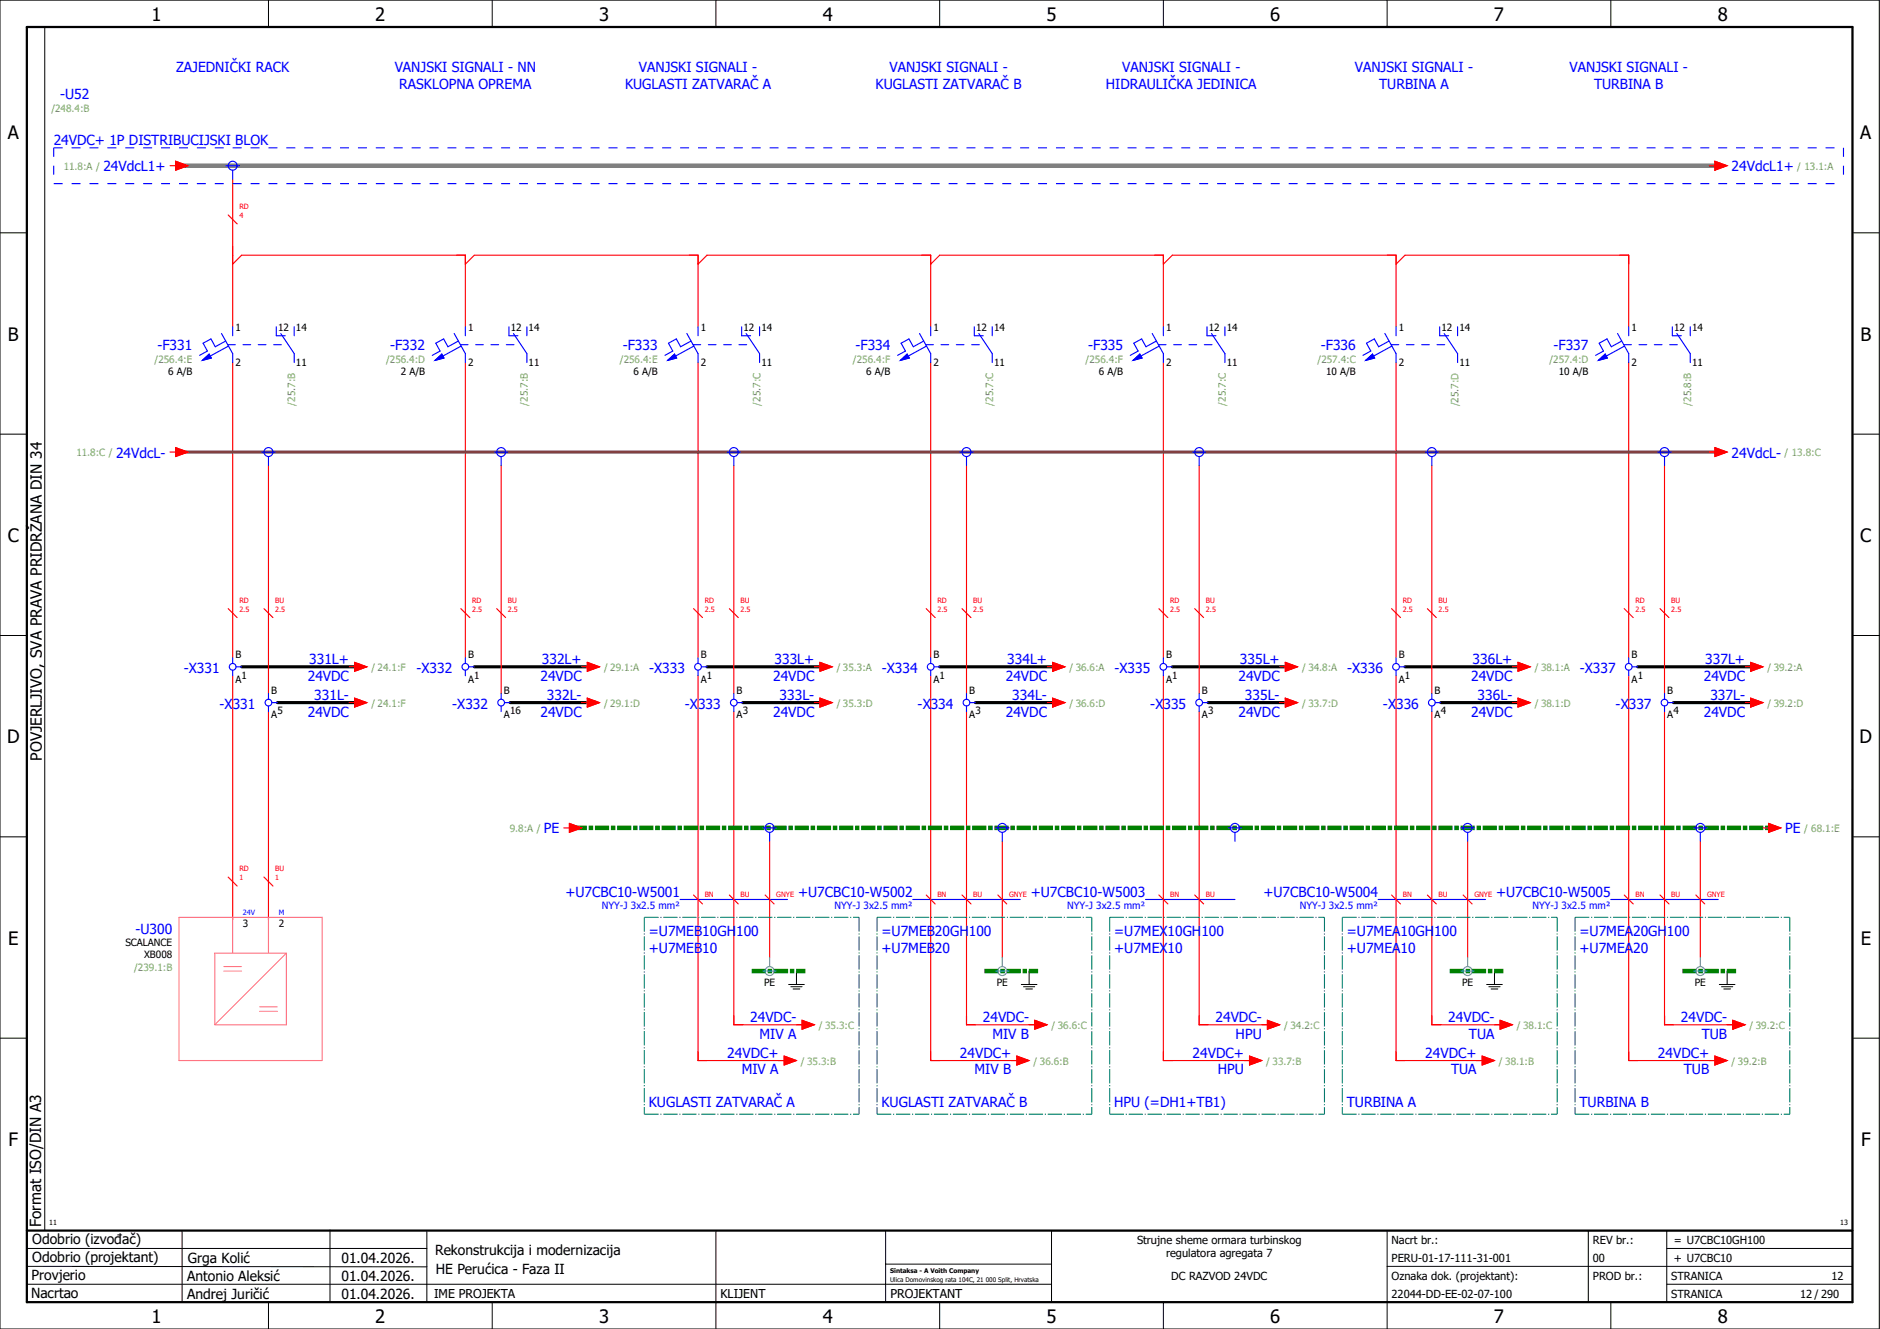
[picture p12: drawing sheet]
<svg xmlns="http://www.w3.org/2000/svg" width="420mm" height="297mm" viewBox="0 0 420 297" stroke-linecap="round" stroke-linejoin="round" font-family="sans-serif">
<g fill="none" stroke="#000" stroke-width=".22">
<path d="M0 0h420v297h-420zM10 6v269M60 0v6M110 0v6M160 0v6M210 0v6M260 0v6M310 0v6M360 0v6M0 52h6M414 52h6M0 97h6"/>
<path d="M414 97h6M0 142h6M414 142h6M414 176.3v87.4M0 187h6M414 187h6M178 217v3M230 217v3M334 217v3M386 217v3M0 232h6M176.2 220h3.6"/>
<path d="M176.8 220.5h2.4M177.3 221h1.5M228.3 220h3.4M228.7 220.5h2.6M229.3 221h1.4M332.2 220h3.5M332.7 220.5h2.6M333.3 221h1.5M384.2 220h3.5M384.8 220.5h2.5M385.3 221h1.5M414 232h6"/>
<path d="M6 279h89.4M40.7 275v16M73.7 274.9v16M95.4 275.1v16M160 275v22M197.9 275.1v16M310 275v22M355 275v16M372.5 279h41.5M372.5 275v16M414 275h-179v16M6 283l89.4 .1"/>
<path d="M6 287h229M60 291v6M110 291v6M197.9 282.5h37.1M210 291v6M260 291v6M310 283h104M360 291v6M372.5 287h41.5"/>
</g>
<path d="M6 6h408v285h-408zM6 275h408" fill="none" stroke="#000" stroke-width=".5"/>
<g fill="none" stroke="#f00" stroke-width=".25">
<path d="M38 37h1.3M39.3 36l2.7 1-2.7 1zM382 37h1.3M383.3 36l2.7 1-2.7 1zM51 48l2 2M52 59l2-2h50v16M52 40v33M104 59l2-2h50v16M156 59l2-2h50v16M208 59l2-2h50v16M260 59l2-2h50v16M312 59l2-2h50v16"/>
<path d="M52 81v66M104 81v66M156 81v66M208 81v66M260 81v66M312 81v66M364 81v66M38 101h1.3M39.3 100l2.7 1-2.7 1zM60 104v51M112 104v51M164 104v51"/>
<path d="M216 104v51M268 104v51M320 104v51M372 104v51M382 101h1.3M383.3 100l2.7 1-2.7 1zM51 136l2 2M59 136l2 2M103 136l2 2M111 136l2 2M155 136l2 2M163 136l2 2"/>
<path d="M207 136l2 2M215 136l2 2M259 136l2 2M267 136l2 2M311 136l2 2M319 136l2 2M363 136l2 2M371 136l2 2M52 151v54.5M60 159v46.5M78 149h1.3M78 157h1.3"/>
<path d="M79.3 148l2.7 1-2.7 1zM79.3 156l2.7 1-2.7 1zM130 149h1.2M130 157h1.2M131.2 148l2.8 1-2.8 1zM131.2 156l2.8 1-2.8 1zM156 151v86h20M164 159v70h16M182 149h1.3M182 157h1.3M183.3 156l2.7 1-2.7 1zM183.3 148l2.7 1-2.7 1z"/>
<path d="M208 151v86h20M216 159v70h16M234 149h1.2M234 157h1.2M235.2 156l2.8 1-2.8 1zM235.2 148l2.8 1-2.8 1zM260 151v86h20M268 159v70h16M286 149h1.3M286 157h1.3M287.3 156l2.7 1-2.7 1zM287.3 148l2.7 1-2.7 1z"/>
<path d="M312 151v86h20M320 159v70h16M338 149h1.3M338 157h1.3M339.3 148l2.7 1-2.7 1zM339.3 156l2.7 1-2.7 1zM364 151v86h20M372 159v70h16M390 149h1.3M390 157h1.3M391.3 156l2.7 1-2.7 1zM391.3 148l2.7 1-2.7 1z"/>
<path d="M51 196l2 2M59 196l2 2M126 185h1.3M127.3 184l2.7 1-2.7 1zM172 188v26M224 188v26M328 188v26M380 188v26M394 185h1.2M395.2 184l2.8 1-2.8 1zM155 200l2 2M163 200l2 2"/>
<path d="M171 200l2 2M207 200l2 2M215 200l2 2M223 200l2 2M259 200l2 2M267 200l2 2M311 200l2 2M319 200l2 2M327 200l2 2M363 200l2 2M371 200l2 2M379 200l2 2"/>
<path d="M175.3 236l2.7 1-2.7 1zM179.2 228l2.8 1-2.8 1zM227.2 236l2.8 1-2.8 1zM231.3 228l2.7 1-2.7 1zM279.3 236l2.7 1-2.7 1zM283.2 228l2.8 1-2.8 1zM331.2 236l2.8 1-2.8 1zM335.3 228l2.7 1-2.7 1zM383.3 236l2.7 1-2.7 1zM387.3 228l2.7 1-2.7 1z"/>
</g>
<g fill="none" stroke="#000" stroke-width=".7">
<path d="M54 149h26M62 157h18M106 149h26M114 157h18M158 149h26M166 157h18M210 149h26M218 157h18M262 149h26M270 157h18M314 149h26M322 157h18"/>
<path d="M366 149h26M374 157h18"/>
</g>
<path d="M40 37h344" fill="none" stroke="#808080" stroke-width="1"/>
<path d="M40 101h344" fill="none" stroke="#7f3f3f" stroke-width=".7"/>
<path d="M128 185h268M168 217h12M220 217h12M324 217h12M376 217h12" fill="none" stroke="#008000" stroke-width="1" stroke-dasharray="3.2 .4 1 .4" stroke-linecap="butt"/>
<path d="M40 205h32v32h-32zM48 213h16v16h-16zM52 205v8M60 205v8" fill="none" stroke="#f0f" stroke-width=".25"/>
<path d="M50 216h4M50 217h4M64 213l-16 16M58 226h4M58 225h4" fill="none" stroke="#f0f" stroke-width=".22"/>
<g fill="none" stroke="#52a5a5" stroke-width=".25">
<path d="M170.5 217h3M172 214v2M222.5 217h3M224 214v2M326.5 217h3M328 214v2M378.5 217h3M380 214v2"/>
<circle cx="172" cy="217" r="1"/>
<circle cx="224" cy="217" r="1"/>
<circle cx="328" cy="217" r="1"/>
<circle cx="380" cy="217" r="1"/>
</g>
<g fill="none" stroke="#00f" stroke-width=".25">
<path d="M50.5 37h3M52 38v2M49.5 74.5l2.5 4.5v2M50.4 76.2l-2.3 1.3-1-1.8-1.7 1 1 1.8-1.8 .9M50.9 77h1.7M51.1 77.3l-4.1 2.3M52 73v2M54.3 77h1.7M57.7 77h1.7M61.2 77h1.7M61.7 73v2h2.1M62.7 74.5l3.1 4.5v2"/>
<path d="M65.8 73v2M101.5 74.5l2.5 4.5v2M102.4 76.2l-2.3 1.3-1-1.8-1.7 1 1 1.8-1.8 .9M102.9 77h1.7M103.1 77.3l-4.1 2.3M104 73v2M106.3 77h1.7M109.7 77h1.7M113.2 77h1.7M113.8 73v2h1.9M114.8 74.5l3 4.5v2M117.8 73v2"/>
<path d="M153.5 74.5l2.5 4.5v2M154.4 76.2l-2.3 1.3-1-1.8-1.7 1 1 1.8-1.8 .9M154.9 77h1.7M155.1 77.3l-4.1 2.3M156 73v2M158.3 77h1.7M161.7 77h1.7M165.2 77h1.7M165.8 73v2h2M166.7 74.5l3.1 4.5v2M169.7 73v2M205.5 74.5l2.5 4.5v2"/>
<path d="M206.4 76.2l-2.3 1.3-1-1.8-1.7 1 1 1.8-1.8 .9M206.9 77h1.7M207.1 77.3l-4.1 2.3M208 73v2M210.3 77h1.7M213.7 77h1.7M217.2 77h1.7M217.7 73v2h2M218.8 74.5l3 4.5v2M221.8 73v2M257.5 74.5l2.5 4.5v2M258.4 76.2l-2.3 1.3-1-1.8-1.7 1 1 1.8-1.8 .9"/>
<path d="M258.9 77h1.7M259.1 77.3l-4.1 2.3M260 73v2M262.3 77h1.7M265.7 77h1.7M269.2 77h1.7M269.8 73v2h2M270.7 74.5l3.1 4.5v2M273.7 73v2M309.5 74.5l2.5 4.5v2M310.4 76.2l-2.3 1.3-1-1.8-1.7 1 1 1.8-1.8 .9M310.9 77h1.7"/>
<path d="M311.1 77.3l-4.1 2.3M312 73v2M314.3 77h1.7M317.7 77h1.7M321.2 77h1.7M321.7 73v2h2.1M322.8 74.5l3 4.5v2M325.8 73v2M361.5 74.5l2.5 4.5v2M362.4 76.2l-2.3 1.3-1-1.8-1.7 1 1 1.8-1.8 .9M362.9 77h1.7M363.1 77.3l-4.1 2.3"/>
<path d="M364 73v2M366.3 77h1.7M369.7 77h1.7M373.2 77h1.7M373.8 73v2h2M374.7 74.5l3.1 4.5v2M377.8 73v2M45.2 80.5l1.5-1.4 .5 .9zM97.2 80.5l1.5-1.4 .5 .9zM149.2 80.5l1.5-1.4 .5 .9zM201.2 80.5l1.5-1.4 .5 .9zM253.2 80.5l1.5-1.4 .5 .9z"/>
<path d="M305.2 80.5l1.5-1.4 .5 .9zM357.2 80.5l1.5-1.4 .5 .9zM58.5 101h3M60 102v2M110.5 101h3M112 102v2M162.5 101h3M164 102v2M214.5 101h3M216 102v2M266.5 101h3M268 102v2"/>
<path d="M318.5 101h3M320 102v2M370.5 101h3M372 102v2M52 147v1.3M52 149.8v1.2M52.8 149h1.2M60 155v1.3M60 157.8v1.2M60.8 157h1.2M104 147v1.3M104 149.8v1.2"/>
<path d="M104.7 149h1.3M112 155v1.3M112 157.8v1.2M112.7 157h1.3M156 147v1.3M156 149.8v1.2M156.8 149h1.2M164 155v1.3M164 157.8v1.2M164.8 157h1.2M208 147v1.3M208 149.8v1.2"/>
<path d="M208.7 149h1.3M216 155v1.3M216 157.8v1.2M216.7 157h1.3M260 147v1.3M260 149.8v1.2M260.8 149h1.2M268 155v1.3M268 157.8v1.2M268.7 157h1.3M312 147v1.3M312 149.8v1.2"/>
<path d="M312.7 149h1.3M320 155v1.3M320 157.8v1.2M320.8 157h1.2M364 147v1.3M364 149.8v1.2M364.8 149h1.2M372 155v1.3M372 157.8v1.2M372.7 157h1.3M170.5 185h3M172 186v2"/>
<path d="M222.5 185h3M224 186v2M274.5 185h3M276 186v2M326.5 185h3M328 186v2M378.5 185h3M380 186v2M152 201h24M204 201h24M256 201h20M308 201h24"/>
<path d="M360 201h24"/>
<circle cx="52" cy="37" r="1"/>
<circle cx="60" cy="101" r="1"/>
<circle cx="112" cy="101" r="1"/>
<circle cx="164" cy="101" r="1"/>
<circle cx="216" cy="101" r="1"/>
<circle cx="268" cy="101" r="1"/>
<circle cx="320" cy="101" r="1"/>
<circle cx="372" cy="101" r="1"/>
<circle cx="52" cy="149" r=".75"/>
<circle cx="60" cy="157" r=".75"/>
<circle cx="104" cy="149" r=".75"/>
<circle cx="112" cy="157" r=".75"/>
<circle cx="156" cy="149" r=".75"/>
<circle cx="164" cy="157" r=".75"/>
<circle cx="208" cy="149" r=".75"/>
<circle cx="216" cy="157" r=".75"/>
<circle cx="260" cy="149" r=".75"/>
<circle cx="268" cy="157" r=".75"/>
<circle cx="312" cy="149" r=".75"/>
<circle cx="320" cy="157" r=".75"/>
<circle cx="364" cy="149" r=".75"/>
<circle cx="372" cy="157" r=".75"/>
<circle cx="172" cy="185" r="1"/>
<circle cx="224" cy="185" r="1"/>
<circle cx="276" cy="185" r="1"/>
<circle cx="328" cy="185" r="1"/>
<circle cx="380" cy="185" r="1"/>
</g>
<g fill="#00f" stroke="#00f" stroke-width=".22">
<path d="M45.2 80.5l1.5-1.4 .5 .9z"/>
<path d="M149.2 80.5l1.5-1.4 .5 .9z"/>
<path d="M201.2 80.5l1.5-1.4 .5 .9z"/>
<path d="M253.2 80.5l1.5-1.4 .5 .9z"/>
<path d="M305.2 80.5l1.5-1.4 .5 .9z"/>
<path d="M357.2 80.5l1.5-1.4 .5 .9z"/>
<path d="M97.2 80.5l1.5-1.4 .5 .9z"/>
</g>
<g fill="none" stroke="#007f7f" stroke-width=".25" stroke-dasharray="3.2 .4 .3 .4" stroke-linecap="butt">
<path d="M144 205h48M144 205v44M192 205v44M196 205h48M196 205v44M244 205v44M248 205h48M248 205v44M296 205v44M300 205h48M300 205v44M348 205v44"/>
<path d="M352 205h48M352 205v44M400 205v44M144 249h48M196 249h48M248 249h48M300 249h48M352 249h48"/>
</g>
<path d="M12 33h400M12 33v8M412 33v8M12 41h400" fill="none" stroke="#00f" stroke-width=".25" stroke-dasharray="2 2" stroke-linecap="butt"/>
<g fill="#f00" stroke="#f00" stroke-width=".22">
<path d="M39.3 36l2.7 1-2.7 1z"/>
<path d="M39.3 100l2.7 1-2.7 1z"/>
<path d="M383.3 100l2.7 1-2.7 1z"/>
<path d="M383.3 36l2.7 1-2.7 1z"/>
<path d="M79.3 148l2.7 1-2.7 1z"/>
<path d="M79.3 156l2.7 1-2.7 1z"/>
<path d="M235.2 156l2.8 1-2.8 1z"/>
<path d="M183.3 156l2.7 1-2.7 1z"/>
<path d="M391.3 156l2.7 1-2.7 1z"/>
<path d="M131.2 148l2.8 1-2.8 1z"/>
<path d="M131.2 156l2.8 1-2.8 1z"/>
<path d="M287.3 156l2.7 1-2.7 1z"/>
<path d="M339.3 148l2.7 1-2.7 1z"/>
<path d="M339.3 156l2.7 1-2.7 1z"/>
<path d="M391.3 148l2.7 1-2.7 1z"/>
<path d="M183.3 148l2.7 1-2.7 1z"/>
<path d="M235.2 148l2.8 1-2.8 1z"/>
<path d="M287.3 148l2.7 1-2.7 1z"/>
<path d="M279.3 236l2.7 1-2.7 1z"/>
<path d="M283.2 228l2.8 1-2.8 1z"/>
<path d="M175.3 236l2.7 1-2.7 1z"/>
<path d="M227.2 236l2.8 1-2.8 1z"/>
<path d="M179.2 228l2.8 1-2.8 1z"/>
<path d="M231.3 228l2.7 1-2.7 1z"/>
<path d="M331.2 236l2.8 1-2.8 1z"/>
<path d="M335.3 228l2.7 1-2.7 1z"/>
<path d="M383.3 236l2.7 1-2.7 1z"/>
<path d="M387.3 228l2.7 1-2.7 1z"/>
<path d="M127.3 184l2.7 1-2.7 1z"/>
<path d="M395.2 184l2.8 1-2.8 1z"/>
</g>
<g font-size="4.1">
<text x="33.9" y="4.7">1</text>
<text x="83.9" y="4.7">2</text>
<text x="133.9" y="4.7">3</text>
<text x="183.9" y="4.7">4</text>
<text x="233.9" y="4.7">5</text>
<text x="283.9" y="4.7">6</text>
<text x="333.9" y="4.7">7</text>
<text x="383.9" y="4.7">8</text>
<text x="1.8" y="31.2">A</text>
<text x="415.8" y="31.2">A</text>
<text x="1.8" y="76.2">B</text>
<text x="415.8" y="76.2">B</text>
<text x="1.8" y="121.2">C</text>
<text x="415.8" y="121.2">C</text>
<text x="1.6" y="166.2">D</text>
<text x="415.6" y="166.2">D</text>
<text x="1.8" y="211.2">E</text>
<text x="415.8" y="211.2">E</text>
<text x="1.9" y="256.2">F</text>
<text x="415.9" y="256.2">F</text>
<text x="33.9" y="295.7">1</text>
<text x="83.9" y="295.7">2</text>
<text x="133.9" y="295.7">3</text>
<text x="183.9" y="295.7">4</text>
<text x="233.9" y="295.7">5</text>
<text x="283.9" y="295.7">6</text>
<text x="333.9" y="295.7">7</text>
<text x="383.9" y="295.7">8</text>
</g>
<g font-size="3.4">
<text x="9.4" y="170" transform="rotate(-90 9.4 170)">POVJERLJIVO, SVA PRAVA PRIDRŽANA DIN 34</text>
<text x="9.2" y="274.3" transform="rotate(-90 9.2 274.3)">Format ISO/DIN A3</text>
</g>
<g font-size="3.1" fill="#00f">
<text x="39.4" y="16.1">ZAJEDNIČKI RACK</text>
<text x="88.2" y="16.1">VANJSKI SIGNALI - NN</text>
<text x="142.8" y="16.1">VANJSKI SIGNALI -</text>
<text x="198.8" y="16.1">VANJSKI SIGNALI -</text>
<text x="250.8" y="16.1">VANJSKI SIGNALI -</text>
<text x="302.8" y="16.1">VANJSKI SIGNALI -</text>
<text x="350.8" y="16.1">VANJSKI SIGNALI -</text>
<text x="13.4" y="22.1">-U52</text>
<text x="89.2" y="19.9">RASKLOPNA OPREMA</text>
<text x="139.7" y="19.9">KUGLASTI ZATVARAČ A</text>
<text x="195.7" y="19.9">KUGLASTI ZATVARAČ B</text>
<text x="247.2" y="19.9">HIDRAULIČKA JEDINICA</text>
<text x="308.2" y="19.9">TURBINA A</text>
<text x="356.2" y="19.9">TURBINA B</text>
<text x="12" y="32.4">24VDC+ 1P DISTRIBUCIJSKI BLOK</text>
<text x="23.1" y="38.3">24VdcL1+</text>
<text x="387" y="38.3">24VdcL1+</text>
<text x="35.2" y="78.3">-F331</text>
<text x="87.2" y="78.3">-F332</text>
<text x="139.2" y="78.3">-F333</text>
<text x="191.2" y="78.3">-F334</text>
<text x="243.2" y="78.3">-F335</text>
<text x="295.2" y="78.3">-F336</text>
<text x="347.2" y="78.3">-F337</text>
<text x="25.9" y="102.3">24VdcL-</text>
<text x="387" y="102.3">24VdcL-</text>
<text x="69.1" y="148.4">331L+</text>
<text x="121.1" y="148.4">332L+</text>
<text x="173.1" y="148.4">333L+</text>
<text x="225.1" y="148.4">334L+</text>
<text x="277.1" y="148.4">335L+</text>
<text x="329.1" y="148.4">336L+</text>
<text x="381.1" y="148.4">337L+</text>
<text x="41.1" y="150.4">-X331</text>
<text x="68.8" y="152.1">24VDC</text>
<text x="93.1" y="150.4">-X332</text>
<text x="120.8" y="152.1">24VDC</text>
<text x="145.1" y="150.4">-X333</text>
<text x="172.8" y="152.1">24VDC</text>
<text x="197.1" y="150.4">-X334</text>
<text x="224.8" y="152.1">24VDC</text>
<text x="249.1" y="150.4">-X335</text>
<text x="276.8" y="152.1">24VDC</text>
<text x="301.1" y="150.4">-X336</text>
<text x="328.8" y="152.1">24VDC</text>
<text x="353.1" y="150.4">-X337</text>
<text x="380.8" y="152.1">24VDC</text>
<text x="49.1" y="158.4">-X331</text>
<text x="68.8" y="160.1">24VDC</text>
<text x="70.2" y="156.4">331L-</text>
<text x="101.1" y="158.4">-X332</text>
<text x="120.8" y="160.1">24VDC</text>
<text x="122.2" y="156.4">332L-</text>
<text x="153.1" y="158.4">-X333</text>
<text x="172.8" y="160.1">24VDC</text>
<text x="174.2" y="156.4">333L-</text>
<text x="205.1" y="158.4">-X334</text>
<text x="224.8" y="160.1">24VDC</text>
<text x="226.2" y="156.4">334L-</text>
<text x="257.1" y="158.4">-X335</text>
<text x="276.8" y="160.1">24VDC</text>
<text x="278.2" y="156.4">335L-</text>
<text x="309.1" y="158.4">-X336</text>
<text x="328.8" y="160.1">24VDC</text>
<text x="330.2" y="156.4">336L-</text>
<text x="361.1" y="158.4">-X337</text>
<text x="380.8" y="160.1">24VDC</text>
<text x="382.2" y="156.4">337L-</text>
<text x="121.5" y="186.3">PE</text>
<text x="399" y="186.3">PE</text>
<text x="126.3" y="200.4">+U7CBC10-W5001</text>
<text x="178.3" y="200.4">+U7CBC10-W5002</text>
<text x="230.3" y="200.4">+U7CBC10-W5003</text>
<text x="282.3" y="200.4">+U7CBC10-W5004</text>
<text x="334.3" y="200.4">+U7CBC10-W5005</text>
<text x="30.3" y="208.6">-U300</text>
<text x="145" y="209.1">=U7MEB10GH100</text>
<text x="197" y="209.1">=U7MEB20GH100</text>
<text x="249" y="209.1">=U7MEX10GH100</text>
<text x="301" y="209.1">=U7MEA10GH100</text>
<text x="353" y="209.1">=U7MEA20GH100</text>
<text x="145" y="212.9">+U7MEB10</text>
<text x="197" y="212.9">+U7MEB20</text>
<text x="249" y="212.9">+U7MEX10</text>
<text x="301" y="212.9">+U7MEA10</text>
<text x="353" y="212.9">+U7MEA20</text>
<text x="167.7" y="228.4">24VDC-</text>
<text x="169.8" y="232.1">MIV A</text>
<text x="219.7" y="228.4">24VDC-</text>
<text x="221.8" y="232.1">MIV B</text>
<text x="271.7" y="228.4">24VDC-</text>
<text x="276.2" y="232.1">HPU</text>
<text x="323.7" y="228.4">24VDC-</text>
<text x="328.3" y="232.1">TUA</text>
<text x="375.7" y="228.4">24VDC-</text>
<text x="380.3" y="232.1">TUB</text>
<text x="162.5" y="236.4">24VDC+</text>
<text x="214.5" y="236.4">24VDC+</text>
<text x="266.5" y="236.4">24VDC+</text>
<text x="318.5" y="236.4">24VDC+</text>
<text x="370.5" y="236.4">24VDC+</text>
<text x="165.8" y="240.1">MIV A</text>
<text x="217.8" y="240.1">MIV B</text>
<text x="272.2" y="240.1">HPU</text>
<text x="324.3" y="240.1">TUA</text>
<text x="376.3" y="240.1">TUB</text>
<text x="145" y="247.4">KUGLASTI ZATVARAČ A</text>
<text x="197" y="247.4">KUGLASTI ZATVARAČ B</text>
<text x="249" y="247.4">HPU (=DH1+TB1)</text>
<text x="301" y="247.4">TURBINA A</text>
<text x="353" y="247.4">TURBINA B</text>
</g>
<g font-size="3.1">
<text x="7.2" y="278.1">Odobrio (izvođač)</text>
<text x="97.2" y="280.5">Rekonstrukcija i modernizacija</text>
<text x="7.1" y="286.1">Provjerio</text>
<text x="7.2" y="282.1">Odobrio (projektant)</text>
<text x="41.8" y="286.2">Antonio Aleksić</text>
<text x="42" y="282.3">Grga Kolić</text>
<text x="76.3" y="282.3">01.04.2026.</text>
<text x="76.3" y="286.3">01.04.2026.</text>
<text x="97.4" y="284.8">HE Perućica - Faza II</text>
<text x="6.9" y="290">Nacrtao</text>
<text x="41.8" y="290.3">Andrej Juričić</text>
<text x="76.3" y="290.3">01.04.2026.</text>
</g>
<g font-size="2.7">
<text x="97" y="290.1">IME PROJEKTA</text>
<text x="161" y="290.1">KLIJENT</text>
<text x="199" y="290.1">PROJEKTANT</text>
</g>
<g font-size="2.5">
<text x="254.1" y="278">Strujne sheme ormara turbinskog</text>
<text x="260.6" y="281">regulatora agregata 7</text>
<text x="311" y="278">Nacrt br.:</text>
<text x="356" y="278">REV br.:</text>
<text x="374.1" y="278">= U7CBC10GH100</text>
<text x="261.8" y="286">DC RAZVOD 24VDC</text>
<text x="311" y="286">Oznaka dok. (projektant):</text>
<text x="311" y="282">PERU-01-17-111-31-001</text>
<text x="356" y="286">PROD br.:</text>
<text x="356" y="282">00</text>
<text x="373.5" y="286">STRANICA</text>
<text x="374.1" y="282.1">+ U7CBC10</text>
<text x="409.3" y="286">12</text>
<text x="311" y="290">22044-DD-EE-02-07-100</text>
<text x="373.5" y="290">STRANICA</text>
<text x="402.3" y="290">12 / 290</text>
</g>
<g font-size="2.2" fill="#7ca552">
<text x="11.5" y="25">/248.4:B</text>
<text x="14.2" y="37.9">11.8:A /</text>
<text x="401.7" y="37.9">/ 13.1:A</text>
<text x="34.5" y="81.2">/256.4:E</text>
<text x="86.3" y="81.2">/256.4:D</text>
<text x="138.5" y="81.2">/256.4:E</text>
<text x="190.6" y="81.2">/256.4:F</text>
<text x="242.6" y="81.2">/256.4:F</text>
<text x="294.5" y="81.2">/257.4:C</text>
<text x="346.3" y="81.2">/257.4:D</text>
<text x="65.9" y="90.6" transform="rotate(-90 65.9 90.6)">/25.7:B</text>
<text x="117.9" y="90.6" transform="rotate(-90 117.9 90.6)">/25.7:B</text>
<text x="169.9" y="90.7" transform="rotate(-90 169.9 90.7)">/25.7:C</text>
<text x="221.9" y="90.7" transform="rotate(-90 221.9 90.7)">/25.7:C</text>
<text x="273.9" y="90.7" transform="rotate(-90 273.9 90.7)">/25.7:C</text>
<text x="325.9" y="90.8" transform="rotate(-90 325.9 90.8)">/25.7:D</text>
<text x="377.9" y="90.6" transform="rotate(-90 377.9 90.6)">/25.8:B</text>
<text x="17.1" y="101.9">11.8:C /</text>
<text x="398.9" y="101.9">/ 13.8:C</text>
<text x="83" y="149.9">/ 24.1:F</text>
<text x="135" y="149.9">/ 29.1:A</text>
<text x="187" y="149.9">/ 35.3:A</text>
<text x="239" y="149.9">/ 36.6:A</text>
<text x="291" y="149.9">/ 34.8:A</text>
<text x="343" y="149.9">/ 38.1:A</text>
<text x="395" y="149.9">/ 39.2:A</text>
<text x="83" y="157.9">/ 24.1:F</text>
<text x="135" y="157.9">/ 29.1:D</text>
<text x="187" y="157.9">/ 35.3:D</text>
<text x="239" y="157.9">/ 36.6:D</text>
<text x="291" y="157.9">/ 33.7:D</text>
<text x="343" y="157.9">/ 38.1:D</text>
<text x="395" y="157.9">/ 39.2:D</text>
<text x="113.9" y="185.9">9.8:A /</text>
<text x="403.2" y="185.9">/ 68.1:E</text>
<text x="30" y="216.9">/239.1:B</text>
<text x="183" y="229.9">/ 35.3:C</text>
<text x="235" y="229.9">/ 36.6:C</text>
<text x="287" y="229.9">/ 34.2:C</text>
<text x="339" y="229.9">/ 38.1:C</text>
<text x="391" y="229.9">/ 39.2:C</text>
<text x="179" y="237.9">/ 35.3:B</text>
<text x="231" y="237.9">/ 36.6:B</text>
<text x="283" y="237.9">/ 33.7:B</text>
<text x="335" y="237.9">/ 38.1:B</text>
<text x="387" y="237.9">/ 39.2:B</text>
</g>
<g font-size="2.2">
<text x="52.6" y="74">1</text>
<text x="62.1" y="74">12</text>
<text x="66.2" y="74">14</text>
<text x="104.6" y="74">1</text>
<text x="114.2" y="74">12</text>
<text x="118.1" y="74">14</text>
<text x="156.6" y="74">1</text>
<text x="166.1" y="74">12</text>
<text x="170.2" y="74">14</text>
<text x="208.6" y="74">1</text>
<text x="218.2" y="74">12</text>
<text x="222.2" y="74">14</text>
<text x="260.6" y="74">1</text>
<text x="270.2" y="74">12</text>
<text x="274.1" y="74">14</text>
<text x="312.6" y="74">1</text>
<text x="322.1" y="74">12</text>
<text x="326.2" y="74">14</text>
<text x="364.6" y="74">1</text>
<text x="374.1" y="74">12</text>
<text x="378.1" y="74">14</text>
<text x="37.6" y="83.9">6 A/B</text>
<text x="52.6" y="81.9">2</text>
<text x="66.2" y="81.9">11</text>
<text x="89.6" y="83.9">2 A/B</text>
<text x="104.6" y="81.9">2</text>
<text x="118.1" y="81.9">11</text>
<text x="141.6" y="83.9">6 A/B</text>
<text x="156.6" y="81.9">2</text>
<text x="170.2" y="81.9">11</text>
<text x="193.6" y="83.9">6 A/B</text>
<text x="208.6" y="81.9">2</text>
<text x="222.2" y="81.9">11</text>
<text x="245.6" y="83.9">6 A/B</text>
<text x="260.6" y="81.9">2</text>
<text x="274.1" y="81.9">11</text>
<text x="296.3" y="83.9">10 A/B</text>
<text x="312.6" y="81.9">2</text>
<text x="326.2" y="81.9">11</text>
<text x="348.3" y="83.9">10 A/B</text>
<text x="364.6" y="81.9">2</text>
<text x="378.1" y="81.9">11</text>
<text x="52.6" y="147.2">B</text>
<text x="104.6" y="147.2">B</text>
<text x="156.6" y="147.2">B</text>
<text x="208.6" y="147.2">B</text>
<text x="260.6" y="147.2">B</text>
<text x="312.6" y="147.2">B</text>
<text x="364.6" y="147.2">B</text>
<text x="52.6" y="152.6">A</text>
<text x="54" y="151.7">1</text>
<text x="60.6" y="155.2">B</text>
<text x="104.6" y="152.6">A</text>
<text x="106" y="151.7">1</text>
<text x="112.6" y="155.2">B</text>
<text x="156.6" y="152.6">A</text>
<text x="158" y="151.7">1</text>
<text x="164.6" y="155.2">B</text>
<text x="208.6" y="152.6">A</text>
<text x="210" y="151.7">1</text>
<text x="216.6" y="155.2">B</text>
<text x="260.6" y="152.6">A</text>
<text x="262" y="151.7">1</text>
<text x="268.6" y="155.2">B</text>
<text x="312.6" y="152.6">A</text>
<text x="314" y="151.7">1</text>
<text x="320.6" y="155.2">B</text>
<text x="364.6" y="152.6">A</text>
<text x="366" y="151.7">1</text>
<text x="372.6" y="155.2">B</text>
<text x="60.6" y="160.6">A</text>
<text x="62" y="159.7">5</text>
<text x="112.6" y="160.6">A</text>
<text x="114" y="159.7">16</text>
<text x="164.6" y="160.6">A</text>
<text x="166" y="159.7">3</text>
<text x="216.6" y="160.6">A</text>
<text x="218" y="159.7">3</text>
<text x="268.6" y="160.6">A</text>
<text x="270" y="159.7">3</text>
<text x="320.6" y="160.6">A</text>
<text x="322" y="159.7">4</text>
<text x="372.6" y="160.6">A</text>
<text x="374" y="159.7">4</text>
<text x="54.3" y="207.2">3</text>
<text x="62.3" y="207.2">2</text>
<text x="28" y="211.5">SCALANCE</text>
<text x="32.2" y="214.2">XB008</text>
<text x="170.8" y="220.3">PE</text>
<text x="222.8" y="220.3">PE</text>
<text x="326.8" y="220.3">PE</text>
<text x="378.8" y="220.3">PE</text>
</g>
<g font-size="2.2" fill="#00f">
<text x="134.5" y="203.3">NYY-J 3x2.5 mm²</text>
<text x="186.5" y="203.3">NYY-J 3x2.5 mm²</text>
<text x="238.5" y="203.3">NYY-J 3x2.5 mm²</text>
<text x="290.5" y="203.3">NYY-J 3x2.5 mm²</text>
<text x="342.5" y="203.3">NYY-J 3x2.5 mm²</text>
</g>
<g font-size="1.6" fill="#f00">
<text x="53.5" y="46.8">RD</text>
<text x="53.5" y="48.7">4</text>
<text x="53.5" y="136.7">2.5</text>
<text x="53.5" y="134.8">RD</text>
<text x="61.5" y="136.7">2.5</text>
<text x="61.5" y="134.8">BU</text>
<text x="105.5" y="136.7">2.5</text>
<text x="105.5" y="134.8">RD</text>
<text x="113.5" y="136.7">2.5</text>
<text x="113.5" y="134.8">BU</text>
<text x="157.5" y="136.7">2.5</text>
<text x="157.5" y="134.8">RD</text>
<text x="165.5" y="136.7">2.5</text>
<text x="165.5" y="134.8">BU</text>
<text x="209.5" y="136.7">2.5</text>
<text x="209.5" y="134.8">RD</text>
<text x="217.5" y="136.7">2.5</text>
<text x="217.5" y="134.8">BU</text>
<text x="261.5" y="136.7">2.5</text>
<text x="261.5" y="134.8">RD</text>
<text x="269.5" y="136.7">2.5</text>
<text x="269.5" y="134.8">BU</text>
<text x="313.5" y="136.7">2.5</text>
<text x="313.5" y="134.8">RD</text>
<text x="321.5" y="136.7">2.5</text>
<text x="321.5" y="134.8">BU</text>
<text x="365.5" y="136.7">2.5</text>
<text x="365.5" y="134.8">RD</text>
<text x="373.5" y="136.7">2.5</text>
<text x="373.5" y="134.8">BU</text>
<text x="53.5" y="196.7">1</text>
<text x="53.5" y="194.8">RD</text>
<text x="61.5" y="196.7">1</text>
<text x="61.5" y="194.8">BU</text>
<text x="157.5" y="200.5">BN</text>
<text x="165.5" y="200.5">BU</text>
<text x="173.5" y="200.5">GNYE</text>
<text x="209.5" y="200.5">BN</text>
<text x="217.5" y="200.5">BU</text>
<text x="225.5" y="200.5">GNYE</text>
<text x="261.5" y="200.5">BN</text>
<text x="269.5" y="200.5">BU</text>
<text x="313.5" y="200.5">BN</text>
<text x="321.5" y="200.5">BU</text>
<text x="329.5" y="200.5">GNYE</text>
<text x="365.5" y="200.5">BN</text>
<text x="373.5" y="200.5">BU</text>
<text x="381.5" y="200.5">GNYE</text>
</g>
<g font-size="1.6" fill="#00f">
<text x="54.3" y="204.6">24V</text>
<text x="62.3" y="204.6">M</text>
</g>
<g font-size="1.6">
<text x="11" y="273.7">11</text>
<text x="411.2" y="273.7">13</text>
</g>
<g font-size="1.4">
<text x="198.9" y="284.4">Sintaksa - A Voith Company</text>
<text x="198.9" y="286.4">Ulica Domovinskog rata 104C, 21 000 Split, Hrvatska</text>
</g>
</svg>
